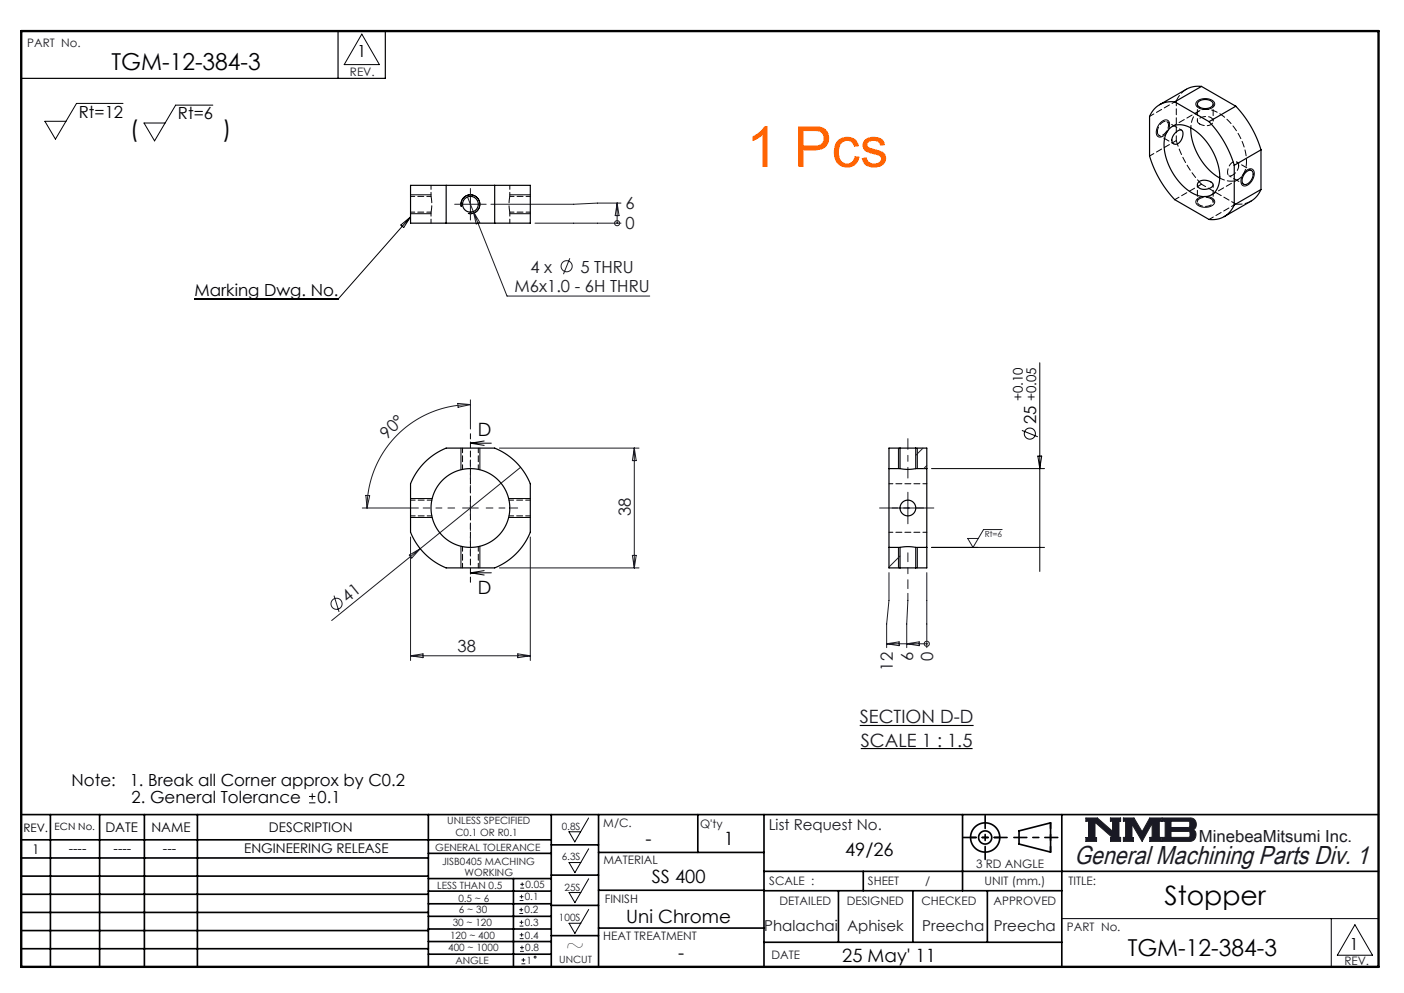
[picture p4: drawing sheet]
<svg xmlns="http://www.w3.org/2000/svg" width="297mm" height="210mm" viewBox="0 0 297 210" stroke-linecap="round" stroke-linejoin="round" font-family="sans-serif">
<g fill="none" stroke="#000" stroke-width=".35">
<path d="M4.5 172.3h287.1M4.5 177.6h112.1M10.7 172.3v32.2M21.1 172.3v32.2M30.5 172.3v32.2M41.8 172.3v32.2M90.6 172.3v32.2M116.6 172.3v32.2M116.6 178.7h10M126.6 172.3v32.2M147.6 172.3v8M161.6 172.3v32.2"/>
<path d="M203.6 172.3v16.1M215.6 175.7l6.6-1.7v6.2l-6.6-1.7zM224.6 172.3v32.2M4.5 185.3h86.1M4.5 181.4h86.1M4.5 189.1h86.1M4.5 193h86.1M4.5 196.8h86.1M90.6 199.1h26M90.6 193.8h26M90.6 188.5h26M90.6 191.1h26"/>
<path d="M90.6 180.5h26M90.6 185.8h26M90.6 196.5h26M108.6 185.8v18.5M116.6 185.1h10M116.6 191.5h10M116.6 197.9h10M126.6 196.3h35M126.6 188.3h35M126.6 180.3h35M161.6 184.3h130M161.6 199.3h63"/>
<path d="M161.6 188.4h63M177.4 188.4v10.9M182.6 184.3v4.1M193.1 188.4v10.9M208.9 188.4v10.9M4.5 200.6h86.1M90.6 201.8h26"/>
<circle cx="208.4" cy="177.1" r="3.1"/>
<circle cx="208.4" cy="177.1" r="1.39"/>
</g>
<path d="M229.7 173h2.4l3.3 2.8v-2.1h-.5v-.7h2.2v.7h-.4v3.4h.4v.8h-2.2v-.8h.4l-3.7-3.2v3.2h.4v.8h-2.3v-.8h.6v-3.4h-.6zM237.6 173h2.3l1.7 2.9 1.6-2.9h2.5v.7h-.5v3.4h.5v.8h-2.5v-.8h.5v-3l-2.1 3.8-2.1-3.6v2.9h.3v.7h-2.2v-.8h.5v-3.4h-.5zM245.9 173h6a1.34 1.34 0 0 1 1.1 1 1.34 1.34 0 0 1-.6 1.5 1.33 1.33 0 0 1 .5 1.4 1.33 1.33 0 0 1-1.2 1h-5.8v-.8h.6v-3.4h-.6zM247.7 173.7h3.8l.2 .2v.8l-.3 .3h-3.7zM247.7 175.8h3.8l.2 .3v.7l-.3 .3h-3.7z" fill="none" stroke="#191924" stroke-width=".21"/>
<path d="M76.5 7.2l3.8 6.5h-7.5zM124.5 173l-2.9 5-1.2-2.1h2.4M124.5 179.5l-2.9 5.1-1.2-2.2h2.4M124.5 185.8l-2.9 5.1-1.2-2.1h2.4M124.5 192.3l-2.9 5.1-1.2-2.1h2.4M224.6 194.3h67M281.6 194.3v10.2M286.6 195.6l3.7 6.4h-7.4z" fill="none" stroke="#000" stroke-width=".21"/>
<path d="M4.5 6.6h287.1" fill="none" stroke="#000" stroke-width=".21" stroke-dasharray="6.3 1.3 1.3 1.3" stroke-dashoffset="1.9"/>
<path d="M71.5 6.6v10M81.5 6.6v10h-77" fill="none" stroke="#000" stroke-width=".25"/>
<path d="M205.3 177.1h6.2M222.2 174v6.2" fill="none" stroke="#000" stroke-width=".35" stroke-dasharray="15.2 1.3 1.3 1.3" stroke-dashoffset="14.1"/>
<path d="M203.8 177.1h9.2M208.4 172.5v9.2M214.5 177.1h9.3" fill="none" stroke="#000" stroke-width=".35" stroke-dasharray="15.2 1.3 1.3 1.3" stroke-dashoffset="12.5"/>
<path d="M4.5 6.6h287.1v197.9h-287.1z" fill="none" stroke="#000" stroke-width=".5"/>
<path d="M229.7 173v.7h.6v3.4h-.6v.8h2.3v-.8h-.4v-3.2l3.7 3.2h-.4v.8h2.2v-.8h-.4v-3.4h.4v-.7h-2.2v.7h.5v2.1l-3.3-2.8zM237.6 173v.7h.5v3.4h-.5v.8h2.2v-.7h-.3v-2.9l2.1 3.6 2.1-3.8v3h-.5v.8h2.5v-.8h-.5v-3.4h.5v-.7h-2.5l-1.6 2.9-1.7-2.9zM247.7 175.8h3.8l.2 .3v.7l-.3 .3h-3.7zM245.9 173v.7h.6v3.4h-.6v.8h6.3l.5-.5 .3-.8-.1-.7-.5-.4a1.34 1.34 0 0 0 .6-1.5 1.34 1.34 0 0 0-1.1-1zM247.7 173.7h3.7l.3 .2v.9l-.3 .2h-3.7z" fill-rule="evenodd" fill="#191924"/>
<g fill="none" stroke="#191924" stroke-width=".21">
<path d="M97.8 43.2h3.4M98.9 41.6l8.4 21h30.1M99.5 41.5v3.4M100.1 44.7l1.4 2.4-.8 .3zM113.2 47.2h18.2M120.5 54.6l-1.3 3.4M130.5 47.2h.1M130.5 43v4.2M130.5 43l.5 2.6h-.9zM131.4 43h-5l-5 .2h-17.6M96.8 85.3l2.7 .3-2.6 .5zM99.5 85.6a21.9 21.9 0 0 0-21.9 21.8"/>
<path d="M99.5 84.6v6.1M105.6 94.8h29.6M110.1 98.8l-39.9 32.4M134.2 94.8v25.3M134.2 94.8l.4 2.6h-.8zM195.2 94.8l-1.5 1.5M196.1 98.5l-.7 .6M76.6 107.4h11.9M77.4 104.8h.8l-.6 2.6zM86.6 117.4l2.3-1.4-1.8 2zM86.8 113.6v26.1M97.8 107.4h3.4"/>
<path d="M99.5 105.8v3.3M112.2 113.6v26.1M133.8 117.5h.8l-.4 2.6zM190.4 117.6l-2.3 2.3M190.4 107.4h3.3M192.1 105.8v3.3M197.1 115.8h9.7M212 112h-3.9l-2.3 3.8-1.1-1.9h2.2M70.7 126l1 3.4M86.8 138.7h25.4M86.8 138.7l2.7-.4v.8zM105.6 120.1h29.6"/>
<path d="M109.5 138.3l2.7 .4-2.7 .4zM187.6 136.1h8.5M187.6 136.1l2.6-.4v.9zM188.1 121.1v5.9l-.5 5v5M191.8 136.1l2.7-.4v.9zM192.1 125.5l-.3 6.5v5M196.1 136.1h.1M196.1 121.1v15.9M109.9 193.2h.8M109.9 192.4h.8M109.9 195.9h.8M109.9 195h.8"/>
<path d="M109.9 190.4h.8M109.9 189.6h.8M109.9 198.5h.8M109.9 197.7h.8M110.1 187.8h.8M110.1 187h.8M110.3 192v.8M110.3 194.6v.9M110.3 189.2v.8M110.3 197.3v.8M110.4 200v.8M110.5 186.6v.8"/>
<path d="M110 201.2h.8M110 200.4h.8M110.3 203.8h.8M110.3 203h.8M110.7 202.6v.8"/>
<circle cx="119.9" cy="56.3" r="1.18"/>
<circle cx="130.5" cy="47.2" r=".54"/>
<circle cx="71.2" cy="127.7" r="1.18"/>
<circle cx="196.1" cy="136.1" r=".54"/>
<circle cx="113.2" cy="202.4" r=".2"/>
</g>
<g fill="none" stroke="#000" stroke-width=".21">
<path d="M26 21.9h-9.8l-4.5 7.5-2.2-3.8h4.5M45 22.2h-7.8l-4.5 7.6-2.2-3.8h4.4M245.5 25.9a1 1 0 0 1 1-.6 1 1 0 0 1 .9 .7 2.58 2.58 0 0 1-2.3 3 1.73 1.73 0 0 1 0-2.6zM253.2 21.4a2.63 2.63 0 0 1 3.7 .4 1.44 1.44 0 0 1-1.7 1.3 1.73 1.73 0 0 1-2.2-1.2zM263.4 36.3a1 1 0 0 1 1-.6 1 1 0 0 1 .9 .7 2.58 2.58 0 0 1-2.2 2.9 1.54 1.54 0 0 1-.3-2.2zM84.8 47.6l2-1.7-1.4 2.2zM86.8 45.9l-15.2 17.3h-30.5M86.8 41.2h4.4M86.8 45.2h4.4M97.6 43.7a2 2 0 0 1 1.7-2.5 2 2 0 0 1 2.2 2.2 2 2 0 0 1-2.5 1.7M107.8 41.2h4.4M107.8 45.2h4.4"/>
<path d="M253.2 42.1a2.63 2.63 0 0 1 3.7 .4 1.44 1.44 0 0 1-1.7 1.3 1.73 1.73 0 0 1-2.2-1.3zM220 76.7v44.2M97.5 94.8v4.5M99.5 93.7h4.4M99.5 93.7l2.9 .5M101.5 94.8v4.5M102.4 93.3l-2.9 .4M190.1 94.8v4.3M194.1 94.8v4.3M197.1 99.1h23.9M216.2 91l3.3 1.4M219.5 96.5h.9l-.4 2.6z"/>
<path d="M86.8 105.4h4.6M86.8 109.4h4.6M97.5 115.5v4.6M101.5 115.5v4.6M107.6 105.4h4.6M107.6 109.4h4.6M190.1 115.8v4.3M194.1 115.8v4.3M197.1 115.8h23.9M99.5 121.1h4.4M99.5 121.1l2.9 .5M102.4 120.7l-2.9 .4"/>
<path d="M65.4 169.8h1.3M65.4 168.4h1.3M66 167.8v1.3"/>
<circle cx="217.9" cy="91.7" r="1.18"/>
</g>
<path d="M181.9 153.4h24.1M182.1 158.3h23.6" fill="none" stroke="#000" stroke-width=".24"/>
<path d="M244.8 27.9a2.13 2.13 0 0 1 1.9-2.2 1.53 1.53 0 0 1-.1 2.3l-.3 .3a.8 .8 0 0 1-.9 .4 .8 .8 0 0 1-.6-.8M248.8 21.4l-5.6 3.2M248.8 29.7l-5.6 3.3M253.6 23.5l-5.6 3.3M253.8 26.2a.66 .66 0 0 1-.5-.7 .66 .66 0 0 1 .6-.6 2.01 2.01 0 0 1 2.7 .4 1.18 1.18 0 0 1-1.7 1.3l-1.1-.4M254.2 39l-5.7 3.2M258 37.6a3.5 3.5 0 0 0 5-.7 5.1 5.1 0 0 0 .7-2.8M262 35.1a2.21 2.21 0 0 1-2 2.1 2.08 2.08 0 0 1 1.3-3l.5 .2 .2 .7M256.1 42a.79 .79 0 0 1 .5 .9 .79 .79 0 0 1-.8 .6 1.87 1.87 0 0 1-2.5-.8 1.98 1.98 0 0 1 2.8-.7M256.3 41.2l5.7-3.3M261.4 43.1l-5.6 3.3M99.5 91.7v31.4" fill="none" stroke="#000" stroke-width=".21" stroke-dasharray="1.3 .6" stroke-dashoffset=".2"/>
<path d="M186.1 107.4h11.4" fill="none" stroke="#191924" stroke-width=".21" stroke-dasharray="15.2 1.3 1.3 1.3" stroke-dashoffset="11.4"/>
<path d="M192.1 92.8v8.3" fill="none" stroke="#191924" stroke-width=".21" stroke-dasharray="15.2 1.3 1.3 1.3" stroke-dashoffset="13"/>
<path d="M192.1 116.9v7.6" fill="none" stroke="#191924" stroke-width=".21" stroke-dasharray="15.2 1.3 1.3 1.3" stroke-dashoffset="13.4"/>
<path d="M97.8 43.2h-1.6M99.5 41.5v-1.6M99.5 44.9v1.6M101.2 43.2h1.6M190.4 107.4h-1.7M192.1 105.8v-1.7M192.1 109.1v1.7M193.7 107.4h1.7" fill="none" stroke="#191924" stroke-width=".21" stroke-dasharray="15.2 1.3 1.3 1.3"/>
<path d="M96.2 107.4h-6.7M99.5 104.1v-6.7M99.5 110.8v6.6M102.8 107.4h6.7" fill="none" stroke="#191924" stroke-width=".21" stroke-dasharray="15.2 1.3 1.3 1.3" stroke-dashoffset="13.8"/>
<g fill="none" stroke="#000" stroke-width=".25">
<path d="M254.2 18.3a5.2 5.2 0 0 0-3.2 .6l-5.7 3.2M254.2 18.3l-5.7 3.2M254.2 18.3l7.2 4.2M94.4 39.2h-7.6v8h7.6M94.4 39.2v8M94.4 39.2h10.2M104.6 39.2h7.6v8h-7.6M104.6 39.2v8M247.3 27.3a3.8 3.8 0 0 1 5 0 12.7 12.7 0 0 1 5.6 11.2 3.4 3.4 0 0 1-5.3 2.5 12.6 12.6 0 0 1-6.3-11.5 4.2 4.2 0 0 1 1-2.2zM248.5 21.5a4.9 4.9 0 0 0-5.3 3.1v8.4a23 23 0 0 0 5.3 9.2l7.3 4.2a4.9 4.9 0 0 0 5.3-3.1M248.5 21.5l7.3 4.2M248.6 28.1a1.08 1.08 0 0 1 1.5-.4 2.27 2.27 0 0 1-1.4 2.8 1.12 1.12 0 0 1-.8-.8 1.12 1.12 0 0 1 .4-1.2z"/>
<path d="M251.9 27a12.9 12.9 0 0 0 6.1 10.6M253.5 38.5a2.18 2.18 0 0 1 3.1 .6 2.08 2.08 0 0 1-3.2 .3l-.1-.3zM253.6 21.5a2.13 2.13 0 0 1 3 .4 1.64 1.64 0 0 1-2.3 1l-.2-.1a.79 .79 0 0 1-.7-.5 .79 .79 0 0 1 .2-.8zM255.8 25.7a23 23 0 0 1 5.3 9.3M261.1 35v8.3M261.4 22.5a23 23 0 0 1 5.3 9.2M261.4 22.5l-5.6 3.2M263.5 36.5l.1-.1a.83 .83 0 0 1 1.1-.3 .83 .83 0 0 1 .4 1.1 1.92 1.92 0 0 1-2 1.8 1.76 1.76 0 0 1 .4-2.5zM266.7 31.7l-5.6 3.3M266.7 31.7v8.4M94.4 47.2h10.2M266.7 40.1a5.1 5.1 0 0 1-2.1 2.4l-5.6 3.3"/>
<path d="M266.7 40.1l-5.6 3.2M188.1 99.1v16.7M188.1 99.1h2.3M190.4 99.1a8.3 8.3 0 0 0 3.3 0M190.4 94.8h3.3M190.4 94.8h-2.3v4.3M190.4 94.8v4.3M193.7 94.8h2.4v4.3M193.7 99.1h2.4M193.7 94.8v4.3M196.1 99.1v16.7M188.1 115.8v4.3h2.3"/>
<path d="M188.1 115.8h2.3M190.4 115.8h.1a8.3 8.3 0 0 1 3.2 0M190.4 115.8v4.3M193.7 115.8h2.4M193.7 115.8v4.3M196.1 115.8v4.3h-2.4M190.4 120.1h3.3"/>
<circle cx="99.5" cy="43.2" r="1.67"/>
<circle cx="99.5" cy="107.4" r="13.7"/>
<circle cx="99.5" cy="107.4" r="8.3"/>
<circle cx="192.1" cy="107.4" r="1.67"/>
</g>
<path d="M248.8 29.7v-8.3M261.4 43.1l-7.2-4.1M97.8 94.8v4.5M101.2 99.3v-4.5M86.8 109.1h4.5M91.3 105.8h-4.5M97.8 115.6v4.5M107.7 109.1h4.5M112.2 105.8h-4.5M101.2 120.1v-4.5" fill="none" stroke="#000" stroke-width=".21" stroke-dasharray="1.3 .6" stroke-dashoffset=".3"/>
<path d="M91.2 39.2v2.3M86.8 44.9h4.4M91.2 44.9v2.3M91.2 41.5h-4.4M107.8 44.9h4.4M107.8 41.5v-2.3M107.8 47.2v-2.3M112.2 41.5h-4.4M196.1 112.6h-8M196.1 102.3h-8" fill="none" stroke="#000" stroke-width=".21" stroke-dasharray="1.3 .6" stroke-dashoffset=".4"/>
<path d="M251 18.9a5.1 5.1 0 0 0-2.2 2.5M91.2 41.5v.1a8.3 8.3 0 0 1 0 3.3M107.8 44.9v-.1a8.3 8.3 0 0 1 0-3.3M261.4 43.1a5.2 5.2 0 0 0 3.2-.6" fill="none" stroke="#000" stroke-width=".21" stroke-dasharray="1.3 .6" stroke-dashoffset="-.1"/>
<path d="M248.8 29.7a23 23 0 0 0 5.4 9.3M99.4 44.9l.5-.1M99.5 41.5h.1M99.8 41.6l-.3-.1" fill="none" stroke="#000" stroke-width=".21" stroke-dasharray="1.3 .6"/>
<path d="M245.2 28.6l3.1 1.8M250 27.5l-3.2-1.8M253.3 22v3.6M253.3 39.1v3.6M256.6 25.6v-3.6M260 37.2l3.1 1.8M263.7 34.1a12.6 12.6 0 0 0-7-10.7 3.3 3.3 0 0 0-4.8 3.2v.4M264.8 36.1l-3.2-1.8M256.6 42.7v-3.6" fill="none" stroke="#000" stroke-width=".21" stroke-dasharray="1.3 .6" stroke-dashoffset=".7"/>
<text font-size="12" fill="#ff6200" x="157.9" y="35.3">1 Pcs</text>
<text font-size="5.6" x="246.3" y="191.4">Stopper</text>
<text font-size="5.5" fill="#191924" x="227.3" y="182.7">General Machining Parts Div. 1</text>
<g font-size="4.9">
<text x="23.6" y="14.8">TGM-12-384-3</text>
<text x="27.5" y="29.1">(</text>
<text x="47.1" y="29.1">)</text>
<text x="119.6" y="201.6">~</text>
<text x="238.5" y="202.1">TGM-12-384-3</text>
</g>
<g font-size="3.9">
<text x="101.1" y="92.1">D</text>
<text x="101.1" y="125.7">D</text>
<text x="136.6" y="178.6">-</text>
<text x="153.1" y="178.6">1</text>
<text x="178.8" y="181">49/26</text>
<text x="137.9" y="186.8">SS 400</text>
<text x="132.5" y="195.1">Uni Chrome</text>
<text x="143.5" y="202.9">-</text>
<text x="178.2" y="203.5">25 May' 11</text>
</g>
<g font-size="3.9" fill="#191924">
<text x="181.9" y="153">SECTION D-D</text>
<text x="182.1" y="157.9">SCALE 1 : 1.5</text>
</g>
<g font-size="3.5">
<text x="75.6" y="12.1">1</text>
<text x="16.7" y="24.9">Rt=12</text>
<text x="37.6" y="25.2">Rt=6</text>
<text x="41.2" y="62.6">Marking Dwg. No.</text>
<text x="219.2" y="89.8" transform="rotate(-90 219.2 89.8)">25</text>
<text x="15.1" y="166.2">Note:</text>
<text x="27.4" y="166.2">1. Break all Corner approx by C0.2</text>
<text x="27.8" y="169.8">2. General Tolerance</text>
<text x="67.2" y="169.8">0.1</text>
<text x="285.5" y="200.9">1</text>
</g>
<g font-size="3.5" fill="#191924">
<text x="132.3" y="44.3">6</text>
<text x="132.3" y="48.5">0</text>
<text x="112.2" y="57.6">4 x</text>
<text x="122.8" y="57.6">5 THRU</text>
<text x="108.8" y="61.8">M6x1.0 - 6H THRU</text>
<text x="81.9" y="93" transform="rotate(-44 81.9 93)">90°</text>
<text x="133.4" y="109.1" transform="rotate(-90 133.4 109.1)">38</text>
<text x="73.5" y="127.5" transform="rotate(-39 73.5 127.5)">41</text>
<text x="96.8" y="137.9">38</text>
<text x="188.9" y="141.8" transform="rotate(-90 188.9 141.8)">12</text>
<text x="193.1" y="139.9" transform="rotate(-90 193.1 139.9)">6</text>
<text x="197.4" y="139.9" transform="rotate(-90 197.4 139.9)">0</text>
<text x="253.6" y="178.1">MinebeaMitsumi Inc.</text>
</g>
<g font-size="3.2" fill="#191924">
<text x="162.6" y="175.5">List Request No.</text>
<text x="161.7" y="196.8">Phalachai</text>
<text x="179.2" y="196.8">Aphisek</text>
<text x="195.1" y="196.8">Preecha</text>
<text x="210.2" y="196.8">Preecha</text>
</g>
<g font-size="2.8">
<text x="216.4" y="84.9" transform="rotate(-90 216.4 84.9)">+0.10</text>
<text x="219.2" y="84.9" transform="rotate(-90 219.2 84.9)">+0.05</text>
<text x="22.3" y="175.9">DATE</text>
<text x="32" y="175.9">NAME</text>
<text x="56.9" y="175.9">DESCRIPTION</text>
<text x="6.8" y="180.6">1</text>
<text x="14.5" y="180.3">----</text>
<text x="24" y="180.3">----</text>
<text x="34.5" y="180.3">---</text>
<text x="51.7" y="180.3">ENGINEERING RELEASE</text>
</g>
<g font-size="2.5" fill="#191924">
<text x="5.7" y="9.8">PART No.</text>
<text x="74" y="16">REV.</text>
<text x="127.6" y="174.8">M/C.</text>
<text x="148.1" y="175.1">Q'ty</text>
<text x="127.6" y="182.8">MATERIAL</text>
<text x="206.5" y="183.6">3 RD ANGLE</text>
<text x="127.9" y="191">FINISH</text>
<text x="162.7" y="187.2">SCALE :</text>
<text x="164.9" y="191.4">DETAILED</text>
<text x="179.1" y="191.4">DESIGNED</text>
<text x="183.6" y="187.2">SHEET</text>
<text x="194.9" y="191.4">CHECKED</text>
<text x="195.7" y="187.2">/</text>
<text x="208.3" y="187.2">UNIT (mm.)</text>
<text x="210.2" y="191.4">APPROVED</text>
<text x="226" y="187.2">TITLE:</text>
<text x="225.7" y="196.8">PART No.</text>
<text x="127.6" y="198.9">HEAT TREATMENT</text>
<text x="163.2" y="202.9">DATE</text>
<text x="284.4" y="204.1">REV.</text>
</g>
<text font-size="2.5" x="4.9" y="175.9">REV.</text>
<text font-size="2.1" x="11.6" y="175.6">ECN No.</text>
<g font-size="2.1" fill="#191924">
<text x="92.1" y="179.9">GENERAL TOLERANCE</text>
<text x="94.6" y="174.2">UNLESS SPECIFIED</text>
<text x="96.4" y="176.8">C0.1 OR R0.1</text>
<text x="118.8" y="175.5">0.8S</text>
<text x="93.5" y="182.9">JISB0405 MACHING</text>
<text x="98.2" y="185.3">WORKING</text>
<text x="118.8" y="181.9">6.3S</text>
<text x="92.5" y="187.9">LESS THAN 0.5</text>
<text x="97" y="190.7">0.5 ~ 6</text>
<text x="111" y="190.4">0.1</text>
<text x="111.2" y="187.8">0.05</text>
<text x="119.4" y="188.4">25S</text>
<text x="95.8" y="195.8">30 ~ 120</text>
<text x="97.1" y="193.1">6 ~ 30</text>
<text x="110.9" y="193.2">0.2</text>
<text x="111" y="195.9">0.3</text>
<text x="118.2" y="194.8">100S</text>
<text x="94.8" y="201.1">400 ~ 1000</text>
<text x="95.2" y="198.5">120 ~ 400</text>
<text x="96.3" y="203.9">ANGLE</text>
<text x="111" y="198.5">0.4</text>
<text x="111.1" y="201.2">0.8</text>
<text x="111.4" y="203.8">1</text>
<text x="118.3" y="203.7">UNCUT</text>
</g>
<text font-size="1.8" fill="#191924" x="208.3" y="113.5">Rt=6</text>
</svg>
